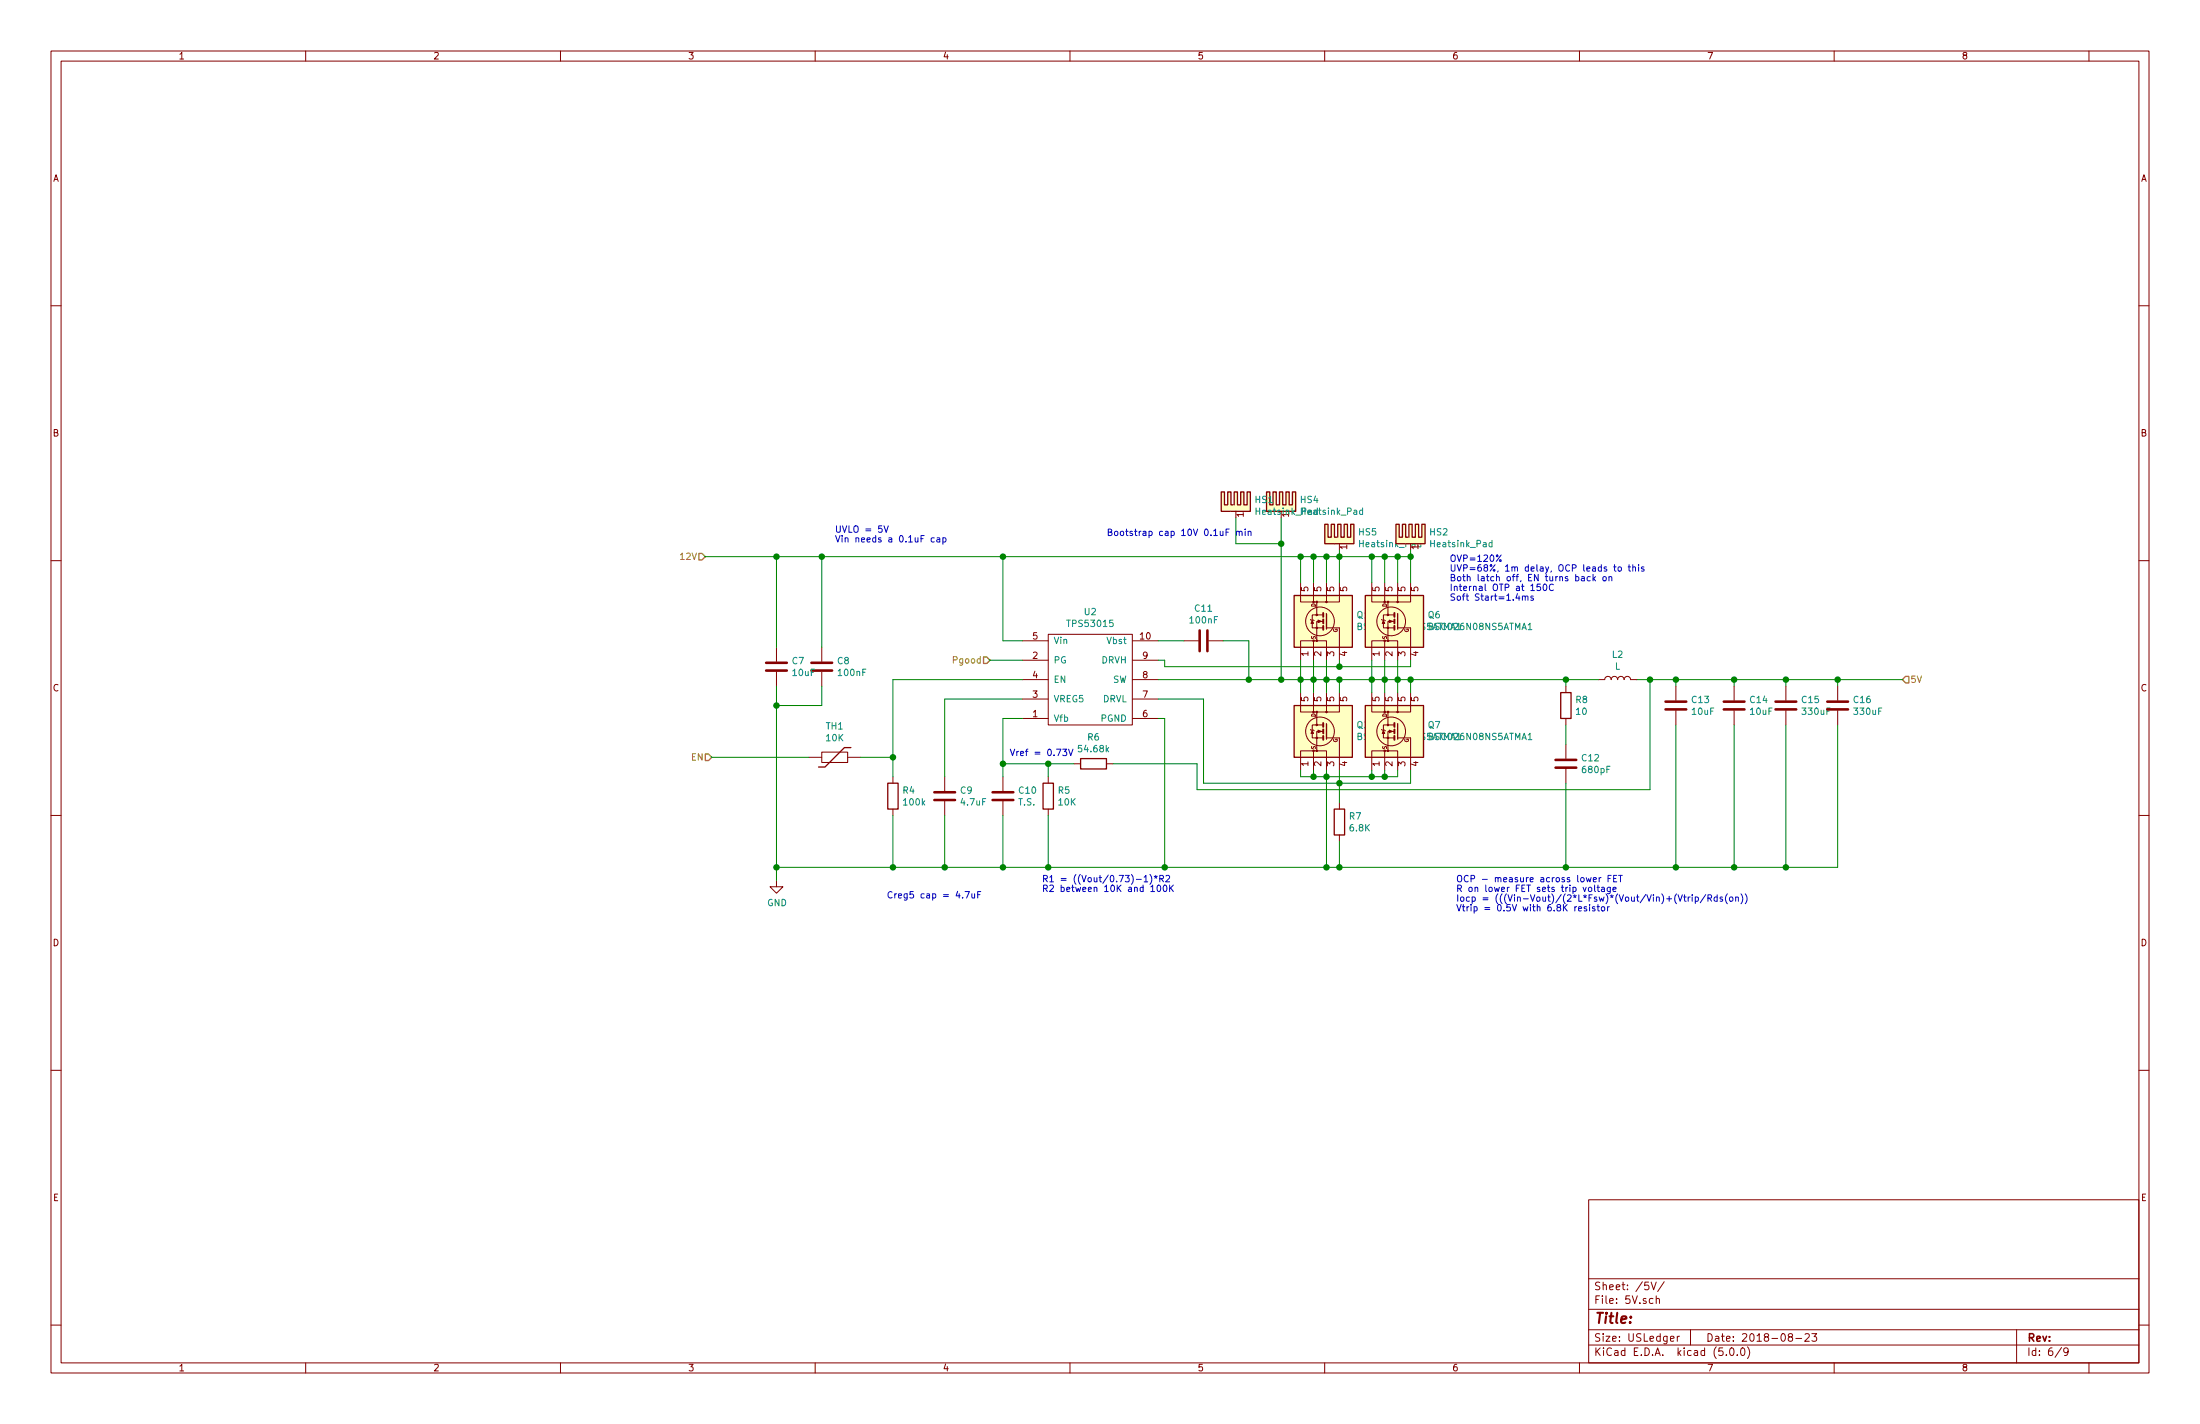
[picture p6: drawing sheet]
<svg xmlns="http://www.w3.org/2000/svg" width="432mm" height="279mm" viewBox="0 0 432 279" stroke-linecap="round" stroke-linejoin="round" font-family="sans-serif">
<g fill="none" stroke="#840000" stroke-width=".2">
<path d="M10 10h411.8v259.4h-411.8zM12 12h407.8v255.4h-407.8zM60 10v2M110 10v2M160 10v2M210 10v2M260 10v2M310 10v2M360 10v2M410 10v2M10 60h2M419.8 60h2"/>
<path d="M10 110h2M255.3 114.3v3.8h7.6v-3.8M257.8 114.3v3.8M258.4 118.1v2.6M260.3 114.3v3.8M269.2 114.3v3.8h7.7v-3.8M271.8 114.3v3.8M272.4 118.1v2.6M274.3 114.3v3.8M419.8 110h2M152.4 127v2.8M152.4 131.8v2.8"/>
<path d="M161.3 127v2.8M161.3 131.8v2.8M200.7 125.7h5M200.7 129.5h5M200.7 137.2h5M200.7 133.4h5M205.7 124.5h16.5v17.7h-16.5zM222.2 125.7h5.1M222.2 129.5h5.1M222.2 137.2h5.1M222.2 133.4h5.1M232.4 125.7h2.8"/>
<path d="M237.2 125.7h2.8M255.3 129.5v-3.8h5v3.8M255.3 135.9v3.8h7.6v-3.8M257.2 121.5l.7 .3M257.8 125.7v3.8M257.8 135.9v3.8M258.4 139.7v2.5M259.7 120.7h-2.1v2.5h2.1M259.7 121.9h-1.3v3.8M260.3 123.2h2.6v6.3M260.3 135.9v3.8M269.2 129.5v-3.8h5.1v3.8"/>
<path d="M269.2 135.9v3.8h7.7v-3.8M271.1 121.5l.8 .3M271.8 125.7v3.8M271.8 135.9v3.8M272.4 123.2v2.5M272.4 139.7v2.5M273.7 120.7h-2.2v2.5h2.2M274.3 135.9v3.8M276.9 123.2v6.3M307.3 134.6v1.3M313.7 133.4l1.3-.1a.64 .64 0 0 1 .6-.6 .64 .64 0 0 1 .6 .7v-.1a.64 .64 0 0 1 .7-.6 .64 .64 0 0 1 .6 .7v-.1a.64 .64 0 0 1 .7-.6 .64 .64 0 0 1 .6 .7v-.1a.64 .64 0 0 1 .6-.6 .64 .64 0 0 1 .6 .7h1.3M328.9 134.6v2.8"/>
<path d="M328.9 139.4v2.8M340.4 134.6v2.8M340.4 139.4v2.8M350.5 134.6v2.8M350.5 139.4v2.8M360.7 134.6v2.8M360.7 139.4v2.8M10 160h2M158.7 148.6h2.6M161.3 147.6h5.1v2h-5.1zM166.4 148.6h2.5M175.3 152.4v1.3"/>
<path d="M175.3 158.8v1.2M185.4 152.4v2.8M185.4 157.2v2.8M196.8 152.4v2.8M196.8 157.2v2.8M200.7 141h5M205.7 152.4v1.3M205.7 158.8v1.2M210.8 149.9h1.3M217.2 149.9h1.2M222.2 141h5.1M255.3 151.1v-3.8h5v3.8"/>
<path d="M257.2 143.1l.7 .3M257.8 147.3v3.8M259.7 142.2h-2.1v2.6h2.1M259.7 143.5h-1.3v3.8M260.3 144.8h2.6v6.3M262.9 157.5v1.3M269.2 151.1v-3.8h5.1v3.8M271.1 143.1l.8 .3M271.8 147.3v3.8M272.4 144.8v2.5M273.7 142.2h-2.2v2.6h2.2M276.9 144.8v6.3"/>
<path d="M307.3 141v1.2M307.3 146.1v2.7M307.3 150.9v2.8M419.8 160h2M152.4 172.7v1.3h1.3l-1.3 1.3-1.3-1.3h1.3M262.9 163.8v1.3M10 210h2M419.8 210h2M311.8 235.4h108v32h-108zM10 260h2M311.8 256.9h108M311.8 250.9h108"/>
<path d="M324.1 251.6l.5 1.5 .5-1.5M324.4 254.8h-.4l-.3 .2 .1 .6 .2 .2 .4-.1M325.1 254.9l.2-.1h.3l.1 1M325.1 254.3v1.5M326.6 251.5l-1.3 1.9M419.8 260h2M60 267.4v2M110 267.4v2M160 267.4v2M210 267.4v2M260 267.4v2M310 267.4v2"/>
<path d="M311.8 263.9h108M311.8 260.9h108M327.9 262.7l.7-.2-.1-.2-.4-.1-.2 .2v.7h.6M329.2 262.2v1M329.6 262.2l-.4 .3M331.8 260.9v3M338.8 265.8v.2M339.6 264.6l.3-.1a.86 .86 0 0 1 .1 1.5 .79 .79 0 0 1-.4-1.4zM341 265.8v.2M341.8 264.6l.3-.1a.94 .94 0 0 1 0 1.5 .82 .82 0 0 1-.3-1.4zM343 264.3a1.71 1.71 0 0 1 0 2.2M351.3 262.3l-.3-.3 .1-.2 .2-.1h.4l.1 .3-.1 .3h-.4l-.3 .3 .1 .4 .2 .2h.3l.2-.3v-.3l-.2-.3"/>
<path d="M352.5 262.6h1.1M354.3 261.8l.5-.1 .3 .1v.3l-.9 1.1h.9M355.6 261.7h1l-.5 .6 .4 .1v.6l-.2 .2-.7-.2M360 267.4v2M395.8 260.9v6.5M404.6 264.4l-1.2 1.9M405.9 265.1l-.3 .3-.4-.1-.1-.2 .1-.6h.4l.2 .1a1.19 1.19 0 0 1-.2 1.3l-.4 .1M410 267.4v2"/>
<circle cx="259.1" cy="121.9" r="2.82"/>
<circle cx="273" cy="121.9" r="2.82"/>
<circle cx="259.1" cy="143.5" r="2.82"/>
<circle cx="273" cy="143.5" r="2.82"/>
</g>
<g fill="#ffffc2" stroke="#ffffc2" stroke-width=".2">
<path d="M254 116.8h11.4v10.2h-11.4z"/>
<path d="M254 138.4h11.4v10.2h-11.4z"/>
<path d="M260 102.9h.7v2.5h.6v-2.5h.6v2.5h.7l-.7 1.3h-1.9z"/>
<path d="M262.6 102.9h.6v2.5h.6v-2.5h.7v2.5h.6v-2.5h.6v3.8h-3.8l.7-1.3z"/>
<path d="M248.6 96.5h.6v2.6h.7v-2.6h.6v2.6h.6l-.6 1.2h-1.9z"/>
<path d="M251.1 96.5h.7v2.6h.6v-2.6h.6v2.6h.7v-2.6h.6v3.8h-3.8l.6-1.2z"/>
<path d="M268 116.8h11.4v10.2h-11.4z"/>
<path d="M268 138.4h11.4v10.2h-11.4z"/>
<path d="M239.7 96.5h.6v2.6h.7v-2.6h.6v2.6h.6l-.6 1.2h-1.9z"/>
<path d="M242.2 96.5h.7v2.6h.6v-2.6h.6v2.6h.7v-2.6h.6v3.8h-3.8l.6-1.2z"/>
<path d="M274 102.9h.6v2.5h.7v-2.5h.6v2.5h.6l-.6 1.3h-1.9z"/>
<path d="M276.5 102.9h.7v2.5h.6v-2.5h.6v2.5h.7v-2.5h.6v3.8h-3.8l.6-1.3z"/>
</g>
<g fill="none" stroke="#840000" stroke-width=".25">
<path d="M239.7 96.5h.6v2.6h.7v-2.6h.6v2.6h.6v-2.6h.7v2.6h.6v-2.6h.6v2.6h.7v-2.6h.6v3.8h-5.7zM248.6 96.5h.6v2.6h.7v-2.6h.6v2.6h.6v-2.6h.7v2.6h.6v-2.6h.6v2.6h.7v-2.6h.6v3.8h-5.7zM254 116.8h11.4v10.2h-11.4zM260 102.9h.7v2.5h.6v-2.5h.6v2.5h.7v-2.5h.6v2.5h.6v-2.5h.7v2.5h.6v-2.5h.6v3.8h-5.7zM268 116.8h11.4v10.2h-11.4zM274 102.9h.6v2.5h.7v-2.5h.6v2.5h.6v-2.5h.7v2.5h.6v-2.5h.6v2.5h.7v-2.5h.6v3.8h-5.7zM254 138.4h11.4v10.2h-11.4zM260.3 120.4v3M268 138.4h11.4v10.2h-11.4zM274.3 120.4v3M306.3 135.9h2.1v5.1h-2.1zM167 146.7h-1.3l-3.8 3.8h-1.2"/>
<path d="M174.2 153.7h2.1v5.1h-2.1zM204.7 153.7h2.1v5.1h-2.1zM212.1 148.8h5.1v2.1h-5.1zM260.3 142v3M261.9 158.8h2v5h-2zM274.3 142v3"/>
<circle cx="257.8" cy="118.1" r=".13"/>
<circle cx="258.4" cy="118.1" r=".13"/>
<circle cx="260.4" cy="118.1" r=".13"/>
<circle cx="271.8" cy="118.1" r=".13"/>
<circle cx="272.4" cy="118.1" r=".13"/>
<circle cx="274.3" cy="118.1" r=".13"/>
<circle cx="257.8" cy="139.7" r=".13"/>
<circle cx="257.8" cy="125.7" r=".13"/>
<circle cx="258.4" cy="139.7" r=".13"/>
<circle cx="258.4" cy="123.2" r=".13"/>
<circle cx="258.4" cy="120.7" r=".13"/>
<circle cx="258.4" cy="125.7" r=".13"/>
<circle cx="260.4" cy="139.7" r=".13"/>
<circle cx="271.8" cy="139.7" r=".13"/>
<circle cx="271.8" cy="125.7" r=".13"/>
<circle cx="272.4" cy="139.7" r=".13"/>
<circle cx="272.4" cy="120.7" r=".13"/>
<circle cx="272.4" cy="125.7" r=".13"/>
<circle cx="274.3" cy="139.7" r=".13"/>
<circle cx="257.8" cy="147.3" r=".13"/>
<circle cx="258.4" cy="144.8" r=".13"/>
<circle cx="258.4" cy="142.2" r=".13"/>
<circle cx="258.4" cy="147.3" r=".13"/>
<circle cx="271.8" cy="147.3" r=".13"/>
<circle cx="272.4" cy="142.2" r=".13"/>
<circle cx="272.4" cy="147.3" r=".13"/>
</g>
<g fill="#840000" stroke="#840000" stroke-width=".2">
<path d="M257.6 121.8l.2 .5h-.5z"/>
<path d="M258.7 121.7l.6 .2-.6 .3z"/>
<path d="M257.6 143.4l.2 .5h-.5z"/>
<path d="M258.7 143.3l.6 .2-.6 .3z"/>
<path d="M272.7 121.7l.6 .2-.6 .3z"/>
<path d="M272.7 143.3l.6 .2-.6 .3z"/>
</g>
<path d="M259.7 120.3v.7M259.7 121.5v.8M259.7 122.8v.8M273.7 120.3v.7M273.7 121.5v.8M259.7 141.9v.7M259.7 143.1v.8M259.7 144.4v.8M273.7 141.9v.7M273.7 143.1v.8" fill="none" stroke="#840000" stroke-width=".38"/>
<g fill="none" stroke="#840000" stroke-width=".51">
<path d="M150.4 131.6h4M150.4 130h4M159.3 131.6h4M159.3 130h4M235.5 123.7v4.1M237 123.7v4.1M326.9 139.2h4.1M326.9 137.7h4.1M338.3 139.2h4.1M338.3 137.7h4.1M348.5 139.2h4.1M348.5 137.7h4.1"/>
<path d="M358.6 139.2h4.1M358.6 137.7h4.1M183.4 157h4.1M183.4 155.4h4.1M194.8 157h4.1M194.8 155.4h4.1M305.3 150.6h4.1M305.3 149.1h4.1"/>
</g>
<g fill="none" stroke="#0000c2" stroke-width=".2">
<path d="M173.5 103.2l.4 1.2 .4-1.2M183.4 105.6l-.4-.1-.2 .2 .1 .6h.5M183.9 105.6h.5l.1 .7M184.5 105.8l-.5 .1-.2 .1 .2 .3h.5M185.1 105.6l.3-.1 .3 .2-.2 .6h-.4M185.1 105.5v1.3M240.6 104.4h.5M241.2 103.8h-.6v1.3M242.7 104.4l.5-.1v.8M242.7 104.2v.9M243.2 104.4l.2-.2 .3 .1 .1 .8M244.4 103.8v.1"/>
<path d="M244.4 104.2v.9M245 104.4l.5-.1v.8M245 104.2v.9M294.6 108.9l-.9 1.3M297.8 116.5l-.3 .8h.8M298.8 117.1l.5-.1 .1 .8M298.8 116.9v.9M299.4 117.1l.1-.2 .3 .1 .1 .8M300.9 117l-.3-.1-.1 .2v.2l.4 .1v.3h-.4M302.3 114.6h-.6v.6l.1-.1 .5 .1v.5l-.2 .2-.4-.2M303 114.7l.2-.1a.67 .67 0 0 1 .4 .6 .67 .67 0 0 1-.4 .7l-.3-.5zM304.9 114.7a.56 .56 0 0 0-.8 .1 .56 .56 0 0 0 0 .8l.4 .3 .4-.2"/>
<path d="M309.3 113.2l.4-.1 .2 .3-.1 .5h-.5M310.4 113.2h.5l.1 .8M311 113.4l-.5 .1-.1 .2 .1 .3 .5-.1M312.1 113.2l-.3-.1-.3 .3 .1 .5h.5M312.7 112.7v1.3M312.8 113.5l.4 .5M313.2 113.1l-.5 .5M314.7 113.3l.1-.2 .4 .2 .1 .4-.2 .2-.4-.1zM315.8 113.3l.5-.1 .1 .8M315.8 113.1v.9M316.7 111.2h.5M316.9 110.8v1.1l.3 .2"/>
<path d="M317.7 111.3l.3-.1 .2 .3-.1 .5-.5-.1zM319.6 111.2h.4M319.7 110.8v1.1l.3 .2M320.5 111.4l.5-.1v.8M320.5 110.8v1.3M321.6 110.8v.1M321.6 111.2v.9M322.7 111.3l-.3-.1-.3 .2 .1 .2 .5 .1v.3h-.6M208.6 147h.8l-.5 .5 .4 .1v.5l-.2 .2-.5-.2M209.7 147l.5 1.3 .4-1.3M189.4 174.9h.9l-.6 1.3M190.8 175.4v.7h.5"/>
<path d="M191.3 175.4v.8M191.9 175.5h.4M192.5 174.9h-.6v1.3M223 172.5h1M224.6 172.1l.3-.3v1.2M224.6 173h.7M225.7 171.6a1.47 1.47 0 0 1 0 1.9M225.9 174l.3-.3v1.2M225.9 174.9h.7M226.5 171.9l.3 .2 .4-.2M226.7 172.3l.1-.2 .2 .2M226.8 171.8v.3"/>
<path d="M227.2 173.8l.2-.1a.69 .69 0 0 1 .4 .6 .69 .69 0 0 1-.4 .6l-.2-.1-.1-.4zM227.6 172.4h.6l.2-.2-.1-.3-.7-.1v1.2M227.9 172.4l.5 .6M228.4 173.8l.2-.1a.67 .67 0 0 1 .4 .6 .67 .67 0 0 1-.4 .6l-.3-.5zM228.9 171.9l.4-.1 .3 .3-.8 .9h.8M229.6 173.7v1.2M229.7 174.2l.6 .7M230.3 173.7l-.7 .7M309.8 178.3l.6-.1v-.2l-.4-.1-.2 .2 .1 .6h.5M311.4 178l-.3-.1-.2 .2 .1 .2 .4 .1v.3h-.5M311.8 174.2l.2-.1 .4 .1v.5l-.1 .2-.5-.1zM312 177.9v.8"/>
<path d="M312.7 172.6l.6-.1v-.3h-.4l-.2 .2 .1 .6h.5M313 173.7v1.1l.2 .1M313 178l-.3-.1-.2 .2 .1 .2 .4 .1v.3h-.5M313.5 174.1h.4M313.5 177.9h.4M313.6 173.7v1.1l.3 .1M313.6 177.5v1.1l.3 .1M313.9 172.2v.8M314.2 172.2l-.3 .2M314.4 174.1h.4l.1 .8M314.4 178l.1-.1 .4 .1 .1 .5-.2 .2-.4-.1zM314.9 174.4h-.4l-.2 .2 .1 .3h.5"/>
<path d="M315.5 177.9v.8M315.6 172.4h.5M315.9 177.9l-.4 .2M316.1 174.1l-.1 1.1-.2 .2-.3-.1M316.1 174.1h-.4l-.3 .2 .2 .6h.5M316.2 171.8h-.6v1.2M316.6 174.5l.6-.1-.1-.3h-.3l-.2 .2 .1 .6h.4M316.7 172.4h.4M317.3 171.8h-.6v1.2h.6M317.7 171.8h.7M318.1 171.8v1.2M329.4 175.6l.4 1.2 .4-1.2"/>
<path d="M330.5 176h.4M330.6 175.6v1.1l.3 .1M331.3 176v.8M331.7 176l-.4 .2M332.1 175.6v.1M332.1 176v.8M332.7 176h.4l.2 .2-.1 .6h-.5M332.7 176v1.3M334.8 175.5l-1.1 1.6M335.2 176.2h.6l.1-.5-.7-.1v1.2M335.5 176.2l.4 .6M337 176h-.3l-.3 .2 .1 .6h.5"/>
<path d="M337 175.6v1.2M338.1 176h-.3l-.2 .2v.2l.5 .1v.3h-.5M339 175.4a1.4 1.4 0 0 0 0 1.9M339.6 176h.3l.2 .2-.1 .6h-.3l-.3-.2zM340.7 176.1l.4-.1 .1 .8M340.7 176v.8M341.7 175.4a1.47 1.47 0 0 1 0 1.9M342.5 175.4a1.47 1.47 0 0 1 0 1.9"/>
<circle cx="294.5" cy="110" r=".18"/>
</g>
<path d="M137.2 108.6h.6l.6 .6-.6 .7h-.6zM193 128.9h.7l.6 .6-.6 .7h-.7zM373.4 133.4l.6-.7h.6v1.3h-.6zM138.4 148h.7l.6 .6-.6 .6h-.7z" fill="none" stroke="#848400" stroke-width=".25"/>
<g fill="none" stroke="#008400" stroke-width=".2">
<path d="M138.4 109.2h138.5M152.4 109.2v17.8M161.3 109.2v17.8M196.8 109.2v16.5h3.9M242.6 101.6v5.1h8.9M251.5 101.6v31.8M255.3 109.2v5.1M257.8 109.2v5.1M260.3 109.2v5.1M262.9 108v6.3M269.2 109.2v5.1M271.8 109.2v5.1"/>
<path d="M274.3 109.2v5.1M276.9 108v6.3M152.4 134.6v38.1M161.3 134.6v3.8h-8.9M194.3 129.5h6.4M200.7 133.4h-25.4v19M200.7 137.2h-15.3v15.2M227.3 133.4h86.4M227.3 137.2h8.9v16.5h40.7v-2.6M227.3 129.5h1.3v1.3h48.3v-1.3M227.3 125.7h5.1M240 125.7h5.1v7.7"/>
<path d="M255.3 129.5v6.4M257.8 129.5v6.4M260.3 129.5v6.4M262.9 129.5v1.3M262.9 133.4v2.5M269.2 129.5v6.4M271.8 129.5v6.4M274.3 129.5v6.4M276.9 133.4v2.5M307.3 133.4v1.2M321.3 133.4h52.1M323.8 133.4v21.5h-88.9v-5h-16.5"/>
<path d="M328.9 133.4v1.2M340.4 133.4v1.2M350.5 133.4v1.2M360.7 133.4v1.2M139.7 148.6h19M168.9 148.6h6.4M196.8 149.9h14M200.7 141h-3.9v11.4M205.7 149.9v2.5M227.3 141h1.3v29.2M255.3 151.1v1.3h19v-1.3M257.8 151.1v1.3"/>
<path d="M260.3 151.1v19.1M262.9 151.1v6.4M269.2 151.1v1.3M271.8 151.1v1.3M307.3 142.2v3.9M307.3 153.7v16.5M328.9 142.2v28M340.4 142.2v28M350.5 142.2v28M360.7 142.2v28h-208.3M175.3 160v10.2M185.4 160v10.2"/>
<path d="M196.8 160v10.2M205.7 160v10.2M262.9 165.1v5.1"/>
</g>
<g fill="#008400" stroke="#008400" stroke-width=".25">
<circle cx="255.3" cy="133.4" r=".51"/>
<circle cx="257.8" cy="133.4" r=".51"/>
<circle cx="260.3" cy="133.4" r=".51"/>
<circle cx="260.3" cy="109.2" r=".51"/>
<circle cx="257.8" cy="109.2" r=".51"/>
<circle cx="255.3" cy="109.2" r=".51"/>
<circle cx="328.9" cy="133.4" r=".51"/>
<circle cx="340.4" cy="133.4" r=".51"/>
<circle cx="350.5" cy="133.4" r=".51"/>
<circle cx="307.3" cy="133.4" r=".51"/>
<circle cx="307.3" cy="170.2" r=".51"/>
<circle cx="328.9" cy="170.2" r=".51"/>
<circle cx="340.4" cy="170.2" r=".51"/>
<circle cx="350.5" cy="170.2" r=".51"/>
<circle cx="260.3" cy="170.2" r=".51"/>
<circle cx="152.4" cy="170.2" r=".51"/>
<circle cx="196.9" cy="149.9" r=".51"/>
<circle cx="205.7" cy="149.9" r=".51"/>
<circle cx="205.7" cy="170.2" r=".51"/>
<circle cx="196.9" cy="170.2" r=".51"/>
<circle cx="323.8" cy="133.4" r=".51"/>
<circle cx="260.3" cy="152.4" r=".51"/>
<circle cx="257.8" cy="152.4" r=".51"/>
<circle cx="262.9" cy="153.7" r=".51"/>
<circle cx="228.6" cy="170.2" r=".51"/>
<circle cx="245.1" cy="133.4" r=".51"/>
<circle cx="196.9" cy="109.2" r=".51"/>
<circle cx="161.3" cy="109.2" r=".51"/>
<circle cx="152.4" cy="109.2" r=".51"/>
<circle cx="185.4" cy="170.2" r=".51"/>
<circle cx="175.3" cy="170.2" r=".51"/>
<circle cx="175.3" cy="148.6" r=".51"/>
<circle cx="152.4" cy="138.4" r=".51"/>
<circle cx="360.7" cy="133.4" r=".51"/>
<circle cx="251.5" cy="133.4" r=".51"/>
<circle cx="262.9" cy="109.2" r=".51"/>
<circle cx="262.9" cy="170.2" r=".51"/>
<circle cx="262.9" cy="133.4" r=".51"/>
<circle cx="262.9" cy="130.8" r=".51"/>
<circle cx="271.8" cy="152.4" r=".51"/>
<circle cx="269.2" cy="152.4" r=".51"/>
<circle cx="269.2" cy="133.4" r=".51"/>
<circle cx="271.8" cy="133.4" r=".51"/>
<circle cx="274.3" cy="133.4" r=".51"/>
<circle cx="274.3" cy="109.2" r=".51"/>
<circle cx="271.8" cy="109.2" r=".51"/>
<circle cx="269.2" cy="109.2" r=".51"/>
<circle cx="276.9" cy="133.4" r=".51"/>
<circle cx="276.9" cy="109.2" r=".51"/>
<circle cx="251.5" cy="106.7" r=".51"/>
</g>
<path d="M267.4 99.7v1.2M267.4 100.2l-.3-.1-.2 .2 .1 .6h.4M278.9 106.5h-.4l-.2 .2 .1 .5h.5M278.9 106v1.3M292.8 106.5h-.3l-.2 .2 .1 .5h.4M292.8 106v1.3M299.9 122.6l.4-.3v1.2M299.9 123.5h.8M299.9 144.2l.4-.3v1.2M299.9 145.1h.8" fill="none" stroke="#008484" stroke-width=".2"/>
<text font-size="2.8" fill="#840000" x="312.8" y="259.7">Title:</text>
<g font-size="2.1" fill="#840000">
<text x="312.8" y="255.8">File: 5V.sch</text>
<text x="312.8" y="253.1">Sheet: /5V/</text>
<text x="312.8" y="263.2">Size: USLedger</text>
<text x="334.8" y="263.2">Date: 2018-08-23</text>
<text x="397.8" y="263.2">Rev:</text>
<text x="312.8" y="266">KiCad E.D.A. kicad (5.0.0)</text>
<text x="397.8" y="266">Id: 6/9</text>
</g>
<g font-size="1.8" fill="#840000">
<text x="35" y="11.6">1</text>
<text x="85" y="11.6">2</text>
<text x="135" y="11.6">3</text>
<text x="185" y="11.6">4</text>
<text x="235" y="11.6">5</text>
<text x="285" y="11.6">6</text>
<text x="335" y="11.6">7</text>
<text x="385" y="11.6">8</text>
<text x="10.4" y="35.6">A</text>
<text x="420.2" y="35.6">A</text>
<text x="10.4" y="85.6">B</text>
<text x="420.2" y="85.6">B</text>
<text x="244.1" y="101.4" transform="rotate(-90 244.1 101.4)">1</text>
<text x="253" y="101.4" transform="rotate(-90 253 101.4)">1</text>
<text x="264.4" y="107.8" transform="rotate(-90 264.4 107.8)">1</text>
<text x="278.4" y="107.8" transform="rotate(-90 278.4 107.8)">1</text>
<text x="256.8" y="116.1" transform="rotate(-90 256.8 116.1)">5</text>
<text x="259.3" y="116.1" transform="rotate(-90 259.3 116.1)">5</text>
<text x="261.9" y="116.1" transform="rotate(-90 261.9 116.1)">5</text>
<text x="264.4" y="116.1" transform="rotate(-90 264.4 116.1)">5</text>
<text x="270.8" y="116.1" transform="rotate(-90 270.8 116.1)">5</text>
<text x="273.3" y="116.1" transform="rotate(-90 273.3 116.1)">5</text>
<text x="275.8" y="116.1" transform="rotate(-90 275.8 116.1)">5</text>
<text x="278.4" y="116.1" transform="rotate(-90 278.4 116.1)">5</text>
<text x="202.7" y="125.5">5</text>
<text x="223.8" y="125.5">10</text>
<text x="202.7" y="129.3">2</text>
<text x="224.3" y="129.3">9</text>
<text x="256.8" y="128.8" transform="rotate(-90 256.8 128.8)">1</text>
<text x="259.3" y="128.8" transform="rotate(-90 259.3 128.8)">2</text>
<text x="261.9" y="128.8" transform="rotate(-90 261.9 128.8)">3</text>
<text x="264.4" y="128.8" transform="rotate(-90 264.4 128.8)">4</text>
<text x="270.8" y="128.8" transform="rotate(-90 270.8 128.8)">1</text>
<text x="273.3" y="128.8" transform="rotate(-90 273.3 128.8)">2</text>
<text x="275.8" y="128.8" transform="rotate(-90 275.8 128.8)">3</text>
<text x="278.4" y="128.8" transform="rotate(-90 278.4 128.8)">4</text>
<text x="10.4" y="135.6">C</text>
<text x="202.7" y="136.9">3</text>
<text x="202.7" y="133.1">4</text>
<text x="224.3" y="136.9">7</text>
<text x="224.3" y="133.1">8</text>
<text x="256.8" y="137.6" transform="rotate(-90 256.8 137.6)">5</text>
<text x="259.3" y="137.6" transform="rotate(-90 259.3 137.6)">5</text>
<text x="261.9" y="137.6" transform="rotate(-90 261.9 137.6)">5</text>
<text x="264.4" y="137.6" transform="rotate(-90 264.4 137.6)">5</text>
<text x="270.8" y="137.6" transform="rotate(-90 270.8 137.6)">5</text>
<text x="273.3" y="137.6" transform="rotate(-90 273.3 137.6)">5</text>
<text x="275.8" y="137.6" transform="rotate(-90 275.8 137.6)">5</text>
<text x="278.4" y="137.6" transform="rotate(-90 278.4 137.6)">5</text>
<text x="420.2" y="135.6">C</text>
<text x="202.7" y="140.7">1</text>
<text x="224.3" y="140.7">6</text>
<text x="256.8" y="150.3" transform="rotate(-90 256.8 150.3)">1</text>
<text x="259.3" y="150.3" transform="rotate(-90 259.3 150.3)">2</text>
<text x="261.9" y="150.3" transform="rotate(-90 261.9 150.3)">3</text>
<text x="264.4" y="150.3" transform="rotate(-90 264.4 150.3)">4</text>
<text x="270.8" y="150.3" transform="rotate(-90 270.8 150.3)">1</text>
<text x="273.3" y="150.3" transform="rotate(-90 273.3 150.3)">2</text>
<text x="275.8" y="150.3" transform="rotate(-90 275.8 150.3)">3</text>
<text x="278.4" y="150.3" transform="rotate(-90 278.4 150.3)">4</text>
<text x="10.4" y="185.6">D</text>
<text x="420.2" y="185.6">D</text>
<text x="10.4" y="235.6">E</text>
<text x="420.2" y="235.6">E</text>
<text x="35" y="269">1</text>
<text x="85" y="269">2</text>
<text x="135" y="269">3</text>
<text x="185" y="269">4</text>
<text x="235" y="269">5</text>
<text x="285" y="269">6</text>
<text x="335" y="269">7</text>
<text x="385" y="269">8</text>
</g>
<g font-size="1.8" fill="#008484">
<text x="246.4" y="98.7">HS1</text>
<text x="246.8" y="101">Heatsink_Pad</text>
<text x="255.3" y="98.7">HS4</text>
<text x="255.7" y="101">Heatsink_Pad</text>
<text x="266.7" y="105.1">HS5</text>
<text x="267.1" y="107.4">Heatsink_Pad</text>
<text x="280.7" y="105.1">HS2</text>
<text x="281.1" y="107.4">Heatsink_Pad</text>
<text x="209.8" y="123">TPS53015</text>
<text x="212.9" y="120.7">U2</text>
<text x="233.7" y="122.3">100nF</text>
<text x="234.6" y="120">C11</text>
<text x="266.4" y="121.3">Q1</text>
<text x="266.9" y="123.6">BSC026N08NS5ATMA1</text>
<text x="280.3" y="121.3">Q6</text>
<text x="280.8" y="123.6">BSC026N08NS5ATMA1</text>
<text x="155.5" y="130.3">C7</text>
<text x="164.4" y="130.3">C8</text>
<text x="206.8" y="130.2">PG</text>
<text x="206.8" y="126.4">Vin</text>
<text x="216.2" y="130.2">DRVH</text>
<text x="217.4" y="126.4">Vbst</text>
<text x="316.5" y="129.1">L2</text>
<text x="317" y="131.4">L</text>
<text x="155.7" y="132.6">10uF</text>
<text x="164.7" y="132.6">100nF</text>
<text x="206.8" y="137.8">VREG5</text>
<text x="206.8" y="134">EN</text>
<text x="216.4" y="137.8">DRVL</text>
<text x="218.4" y="134">SW</text>
<text x="309.3" y="137.9">R8</text>
<text x="332.1" y="137.9">C13</text>
<text x="343.6" y="137.9">C14</text>
<text x="353.7" y="137.9">C15</text>
<text x="363.9" y="137.9">C16</text>
<text x="162.2" y="143.1">TH1</text>
<text x="206.8" y="141.6">Vfb</text>
<text x="216.1" y="141.6">PGND</text>
<text x="266.4" y="142.9">Q2</text>
<text x="280.3" y="142.9">Q7</text>
<text x="309.4" y="140.3">10</text>
<text x="332.2" y="140.3">10uF</text>
<text x="343.6" y="140.3">10uF</text>
<text x="353.9" y="140.3">330uF</text>
<text x="364.1" y="140.3">330uF</text>
<text x="162.2" y="145.4">10K</text>
<text x="211.9" y="147.6">54.68k</text>
<text x="213.5" y="145.3">R6</text>
<text x="266.9" y="145.2">BSC026N08NS5ATMA1</text>
<text x="280.8" y="145.2">BSC026N08NS5ATMA1</text>
<text x="310.5" y="149.4">C12</text>
<text x="177.2" y="155.7">R4</text>
<text x="188.5" y="155.7">C9</text>
<text x="200.1" y="155.7">C10</text>
<text x="207.7" y="155.7">R5</text>
<text x="310.7" y="151.7">680pF</text>
<text x="177.5" y="158">100k</text>
<text x="188.7" y="158">4.7uF</text>
<text x="199.9" y="158">T.S.</text>
<text x="207.8" y="158">10K</text>
<text x="264.9" y="160.8">R7</text>
<text x="265" y="163.1">6.8K</text>
<text x="150.6" y="177.8">GND</text>
</g>
<g font-size="1.8" fill="#0000c2">
<text x="163.8" y="104.5">UVLO = 5V</text>
<text x="163.8" y="106.4">Vin needs a 0.1uF cap</text>
<text x="217.2" y="105.2">Bootstrap cap 10V 0.1uF min</text>
<text x="284.5" y="110.2">OVP=120%</text>
<text x="284.5" y="112.1">UVP=68%, 1m delay, OCP leads to this</text>
<text x="284.5" y="114">Both latch off, EN turns back on</text>
<text x="284.5" y="116">Internal OTP at 150C</text>
<text x="284.5" y="117.9">Soft Start=1.4ms</text>
<text x="198.1" y="148.3">Vref = 0.73V</text>
<text x="204.5" y="173.1">R1 = ((Vout/0.73)-1)*R2</text>
<text x="285.8" y="173.1">OCP - measure across lower FET</text>
<text x="174" y="176.3">Creg5 cap = 4.7uF</text>
<text x="204.5" y="175">R2 between 10K and 100K</text>
<text x="285.8" y="175">R on lower FET sets trip voltage</text>
<text x="285.8" y="176.9">Iocp = (((Vin-Vout)/(2*L*Fsw)*(Vout/Vin)+(Vtrip/Rds(on))</text>
<text x="285.8" y="178.8">Vtrip = 0.5V with 6.8K resistor</text>
</g>
<g font-size="1.8" fill="#848400">
<text x="133.8" y="109.9">12V</text>
<text x="187.3" y="130.2">Pgood</text>
<text x="374.9" y="134">5V</text>
<text x="135.7" y="149.2">EN</text>
</g>
<g font-size="1.1" fill="#840000">
<text x="258.2" y="119.1" transform="rotate(-90 258.2 119.1)">D</text>
<text x="272.2" y="119.1" transform="rotate(-90 272.2 119.1)">D</text>
<text x="258.2" y="125.5" transform="rotate(-90 258.2 125.5)">S</text>
<text x="262.5" y="124.1" transform="rotate(-90 262.5 124.1)">G</text>
<text x="272.2" y="125.5" transform="rotate(-90 272.2 125.5)">S</text>
<text x="276.5" y="124.1" transform="rotate(-90 276.5 124.1)">G</text>
<text x="258.2" y="140.7" transform="rotate(-90 258.2 140.7)">D</text>
<text x="272.2" y="140.7" transform="rotate(-90 272.2 140.7)">D</text>
<text x="258.2" y="147" transform="rotate(-90 258.2 147)">S</text>
<text x="262.5" y="145.7" transform="rotate(-90 262.5 145.7)">G</text>
<text x="272.2" y="147" transform="rotate(-90 272.2 147)">S</text>
<text x="276.5" y="145.7" transform="rotate(-90 276.5 145.7)">G</text>
</g>
</svg>
